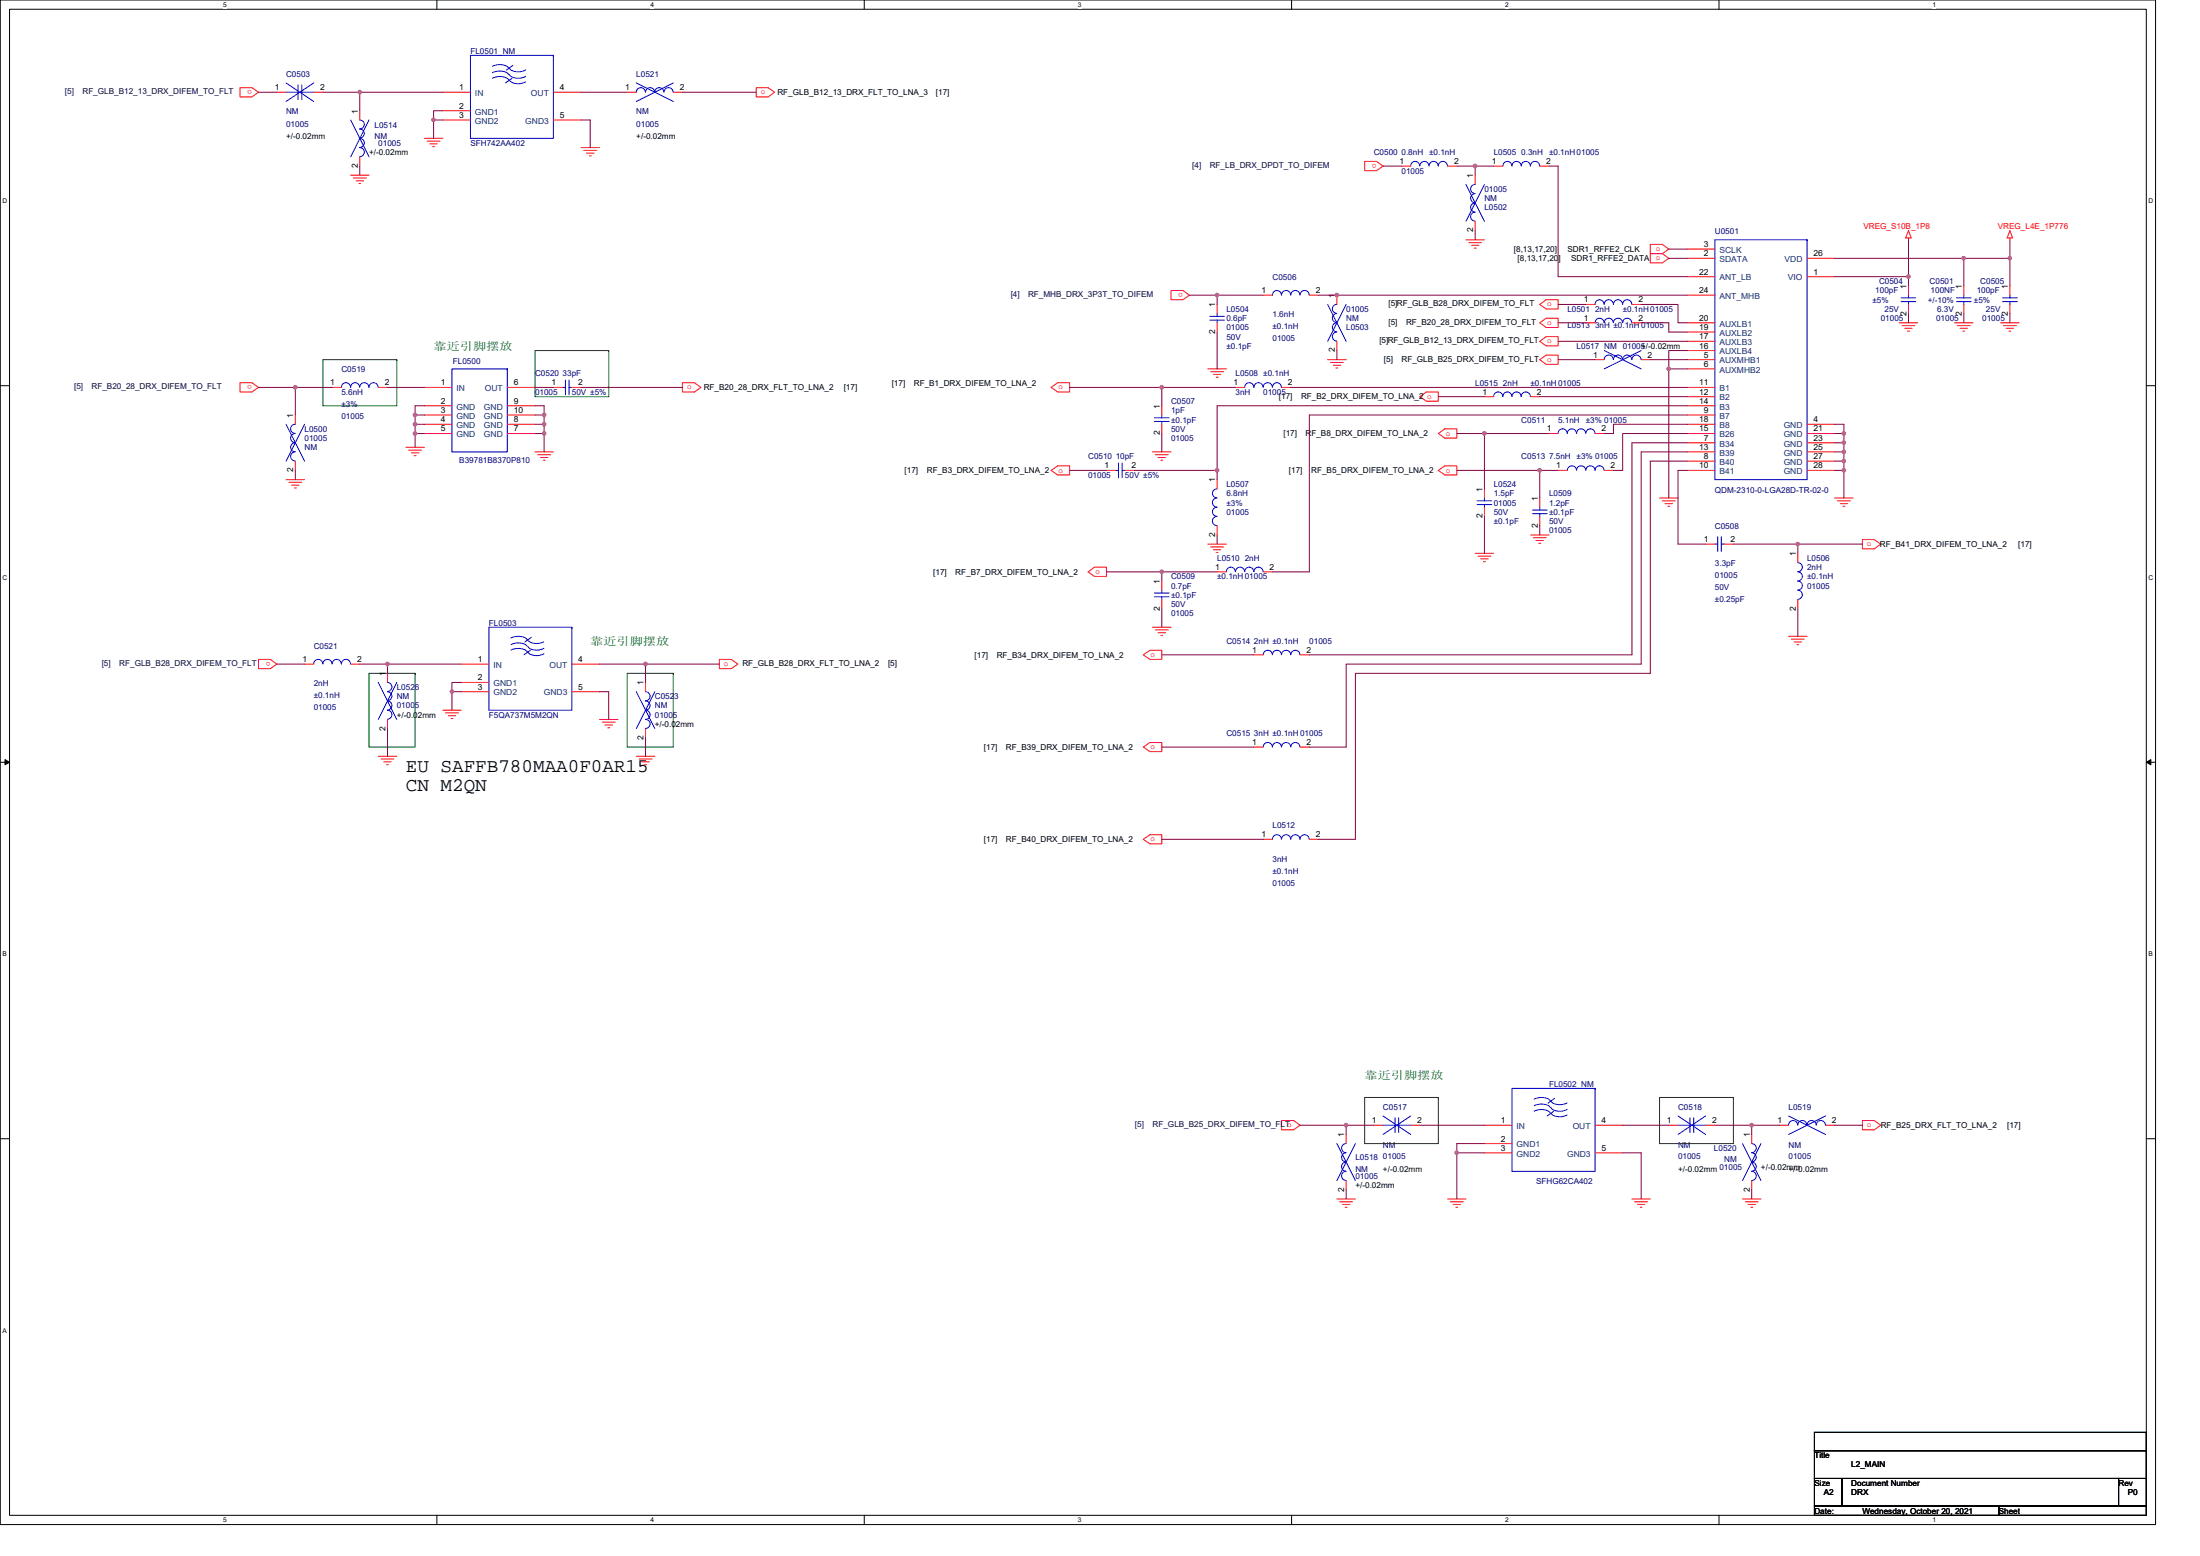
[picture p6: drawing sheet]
<svg xmlns="http://www.w3.org/2000/svg" width="297mm" height="210mm" viewBox="0 0 297 210" stroke-linecap="round" stroke-linejoin="round" font-family="sans-serif">
<path d="M0 0h291v205.7h-291zM1.3 1.2h288.5v203.3h-288.5z" fill="none" stroke="#000" stroke-width=".14"/>
<g fill="#fff">
<path d="M30.1 .1h.5v1h-.5z"/>
<path d="M30.1 204.6h.5v1h-.5z"/>
</g>
<path d="M59 0v1.2M59 204.5v1.2" fill="none" stroke="#000" stroke-width=".14"/>
<g fill="#fff">
<path d="M87.8 .1h.5v1h-.5z"/>
<path d="M87.8 204.6h.5v1h-.5z"/>
</g>
<path d="M116.7 0v1.2M116.7 204.5v1.2" fill="none" stroke="#000" stroke-width=".14"/>
<g fill="#fff">
<path d="M145.5 .1h.5v1h-.5z"/>
<path d="M145.5 204.6h.5v1h-.5z"/>
</g>
<path d="M174.4 0v1.2M174.4 204.5v1.2" fill="none" stroke="#000" stroke-width=".14"/>
<g fill="#fff">
<path d="M203.2 .1h.5v1h-.5z"/>
<path d="M203.2 204.6h.5v1h-.5z"/>
</g>
<path d="M232.1 0v1.2M232.1 204.5v1.2" fill="none" stroke="#000" stroke-width=".14"/>
<g fill="#fff">
<path d="M260.9 .1h.5v1h-.5z"/>
<path d="M260.9 204.6h.5v1h-.5z"/>
<path d="M.4 26.6h.6v1h-.6z"/>
<path d="M290.1 26.6h.6v1h-.6z"/>
<path d="M.4 77.4h.6v1h-.6z"/>
<path d="M290.1 77.4h.6v1h-.6z"/>
</g>
<path d="M0 52h1.3M289.8 52h1.2" fill="none" stroke="#000" stroke-width=".14"/>
<g fill="#fff">
<path d="M.4 128.3h.5v1h-.5z"/>
<path d="M290.1 128.3h.6v1h-.6z"/>
</g>
<path d="M0 102.9h1.3M289.8 102.9h1.2" fill="none" stroke="#000" stroke-width=".14"/>
<path d="M.7 102.5l.6 .4-.6 .3zM289.8 102.9l.6-.4v.7z" fill="#000" stroke="#000" stroke-width=".14"/>
<path d="M.4 179.1h.5v1h-.5z" fill="#fff"/>
<g fill="none" stroke="#000" stroke-width=".14">
<path d="M0 153.7h1.3M289.8 153.7h1.2M245 199.5h3.7v3.7h-3.7zM245 193.3h44.8v2.5h-44.8zM245 195.8h44.8v3.7h-44.8zM248.7 199.5h.1M248.7 199.5h37.3v3.7h-37.3zM286 199.5h.1M286 199.5h3.8v3.7h-3.8zM289.8 193.3h.1M289.8 195.8h.1M289.8 199.5h.1"/>
<path d="M245 203.2h24.9v1.3h-24.9zM269.9 203.2h.1M269.9 203.2h19.9v1.3h-19.9zM289.8 203.2h.1"/>
</g>
<path d="M43.6 48.5h10v6.3h-10zM53.6 48.5h.1M72.2 47.3h10v6.2h-10zM82.2 47.3h.1M49.8 90.9h6.2v9.9h-6.2zM56 90.9h.1M84.7 90.9h6.2v9.9h-6.2zM90.9 90.9h.1M184.3 148.1h9.9v6.2h-9.9zM194.2 148.1h.1M224.1 148.1h9.9v6.2h-9.9zM234 148.1h.1" fill="none" stroke="#008000" stroke-width=".14"/>
<g fill="none" stroke="#f00" stroke-width=".14">
<path d="M32.4 11.8h1.6l.9 .6-.9 .7h-1.6zM37.4 12.4h1.2M42.4 12.4h1.2M48.6 14.9v1.3M57.3 18.7h2.5M57.7 19h1.7M58 19.4h1M58.4 19.8h.3M59.8 12.4h3.7M59.8 16.2h3.7M59.8 14.9h3.7M74.7 12.4h3.8"/>
<path d="M74.7 16.2h3.8M78.5 19.9h2.4M84.7 12.4h1.2M90.9 12.4h1.2M102.1 11.8h1.6l.9 .6-.9 .7h-1.6zM47.3 23.6h2.5M47.7 24h1.8M48.1 24.4h1M48.5 24.8h.2M48.6 21.2v1.2M78.8 20.3h1.8M79.2 20.7h1"/>
<path d="M79.6 21h.2M158.1 39.2h1.6l.9 .6-.9 .6h-1.6zM170.6 39.8h1.2M176.8 39.8h1.2M180.5 39.8v1.3M184.3 21.8h1.6l.8 .6-.8 .6h-1.6zM189.2 22.4h1.3M195.4 22.4h1.3M197.9 32.4h2.5M198.3 32.7h1.7M198.7 33.1h1M199 33.5h.3"/>
<path d="M199.2 23.6v1.3M199.2 29.9v1.2M201.7 22.4h1.2M207.9 22.4h1.2M222.8 34.2h1.6l.9 .7-.9 .6h-1.6zM222.8 33h1.6l.9 .6-.9 .6h-1.6zM227.8 34.9h3.7M227.8 33.6h3.7M227.8 37.3h3.7M227.8 39.8h3.7M244 37.3h3.7M244 34.9h3.7"/>
<path d="M257.7 31.1l.3 1h-.7zM257.7 32.1v.3M257.7 38.6v1.2M265.2 38.6v1.2M271.4 38.6v1.2M271.4 32.1v.3M271.4 31.1l.3 1h-.7zM32.4 51.6h1.6l.9 .7-.9 .6h-1.6zM39.9 56v1.3M44.8 52.3h1.3M51.1 52.3h1.2M57.3 52.3h3.7"/>
<path d="M57.3 54.8h3.7M57.3 56h3.7M57.3 57.3h3.7M57.3 58.5h3.7M68.5 54.8h3.7M68.5 58.5h3.7M68.5 57.3h3.7M68.5 52.3h3.7M68.5 56h3.7M74.7 52.3h1.3M77.2 52.3h1.3M92.1 51.6h1.7l.8 .7-.8 .6h-1.7z"/>
<path d="M141.9 52.3l.9-.7h1.6v1.3h-1.6zM156.9 54.8v1.2M156.9 57.3v1.2M163.1 49.8h2.5M163.5 50.2h1.7M163.8 50.5h1M164.2 50.9h.3M164.3 41.1v1.2M164.3 43.6v1.2M166.8 52.3h1.3M173 52.3h1.3M179.3 48.5h2.5"/>
<path d="M179.6 48.9h1.8M180 49.3h1M180.4 49.7h.2M180.5 46.1v1.2M191.7 53.5l.9-.6h1.6v1.2h-1.6zM194.2 58.5l.9-.6h1.6v1.2h-1.6zM200.4 53.5h1.3M206.6 53.5h1.3M207.9 46.1l.9-.7h1.6v1.3h-1.6zM207.9 43.6l.9-.7h1.6v1.3h-1.6zM207.9 48.5l.9-.6h1.6v1.3h-1.6zM207.9 41.1l.9-.7h1.6v1.3h-1.6z"/>
<path d="M209.1 58.5h1.3M214.1 41.1h1.3M214.1 43.6h1.3M215.4 58.5h1.2M215.4 48.5h1.2M220.3 41.1h1.3M220.3 43.6h1.3M221.6 48.5h1.2M227.8 48.5h3.7M227.8 56h3.7M227.8 59.8h3.7M227.8 54.8h3.7"/>
<path d="M227.8 49.8h3.7M227.8 52.3h3.7M227.8 53.5h3.7M227.8 43.6h3.7M227.8 47.3h3.7M227.8 46.1h3.7M227.8 57.3h3.7M227.8 58.5h3.7M227.8 44.8h3.7M244 57.3h3.7M244 58.5h3.7M244 59.8h3.7"/>
<path d="M256.4 43.6h2.5M256.8 43.9h1.7M257.2 44.3h1M257.6 44.7h.2M257.7 41.1v1.2M263.9 43.6h2.5M264.3 43.9h1.7M264.6 44.3h1M265 44.7h.3M265.2 41.1v1.2M270.1 43.6h2.5M270.5 43.9h1.7"/>
<path d="M270.9 44.3h1M271.2 44.7h.3M271.4 41.1v1.2M38.6 64.7h2.5M39 65.1h1.7M39.4 65.5h1M39.7 65.8h.3M39.9 62.2v1.3M54.8 60.4h2.5M55.2 60.7h1.7M55.6 61.1h1M55.9 61.5h.3"/>
<path d="M72.2 61h2.5M72.6 61.4h1.8M73 61.7h1M73.4 62.1h.2M141.9 63.5l.9-.6h1.6v1.2h-1.6zM146.9 77.2l.9-.7h1.6v1.3h-1.6zM149.4 63.5h1.2M151.9 63.5h1.2M155.6 61h2.5M156 61.4h1.7M156.4 61.7h1M156.7 62.1h.3"/>
<path d="M156.9 78.4v1.3M163.1 73.4h2.5M163.5 73.8h1.7M163.8 74.2h1M164.2 74.5h.3M164.3 64.7v1.3M164.3 71v1.2M164.3 77.2h1.3M170.6 77.2h1.2M194.2 63.5l.9-.6h1.6v1.2h-1.6zM199.2 74.7h2.5M199.6 75.1h1.7"/>
<path d="M199.9 75.4h1M200.3 75.8h.3M200.4 66v1.2M200.4 68.5v1.2M206.6 72.2h2.5M207 72.6h1.8M207.4 72.9h1M207.8 73.3h.2M207.9 67.2v1.3M207.9 69.7v1.3M210.4 63.5h1.2M216.6 63.5h1.2"/>
<path d="M224.1 67.2h2.5M224.4 67.6h1.8M224.8 68h1M225.2 68.3h.2M227.8 62.2h3.7M227.8 63.5h3.7M227.8 61h3.7M230.3 73.4h1.2M232.8 73.4h1.2M242.7 74.7v1.2M244 61h3.7M244 62.2h3.7"/>
<path d="M244 63.5h3.7M247.7 67.2h2.5M248.1 67.6h1.7M248.5 68h1M248.8 68.3h.3M251.5 72.8h1.6l.8 .6-.8 .7h-1.6zM34.9 89h1.6l.9 .6-.9 .6h-1.6zM41.1 89.6h1.3M47.3 89.6h1.3M52.3 90.9v1.2M52.3 97.1v1.2M59.8 95.8h2.5"/>
<path d="M60.2 96.2h1.7M60.5 96.6h1M60.9 97h.2M62.3 89.6h3.7M62.3 93.3h3.7M62.3 92.1h3.7M77.2 89.6h3.7M77.2 93.3h3.7M80.9 97.1h2.5M81.3 97.5h1.8M81.7 97.8h1M82.1 98.2h.2"/>
<path d="M87.2 92.1v1.2M87.2 98.3v1.3M97.1 89h1.6l.9 .6-.9 .6h-1.6zM154.4 88.4l.9-.6h1.6v1.2h-1.6zM155.6 84.6h2.5M156 85h1.7M156.4 85.4h1M156.7 85.8h.3M156.9 80.9v1.2M169.3 88.4h1.3M175.5 88.4h1.3M241.5 85.9h2.5"/>
<path d="M241.9 86.3h1.7M242.2 86.6h1M242.6 87h.3M242.7 80.9v1.2M51.1 102.1h2.5M51.5 102.4h1.7M51.8 102.8h1M52.2 103.2h.2M85.9 102.1h2.5M86.3 102.4h1.7M86.7 102.8h1M87 103.2h.3"/>
<path d="M154.4 100.8l.9-.6h1.6v1.2h-1.6zM154.4 113.3l.9-.7h1.6v1.3h-1.6zM169.3 100.8h1.3M170.6 113.3h1.2M175.5 100.8h1.3M176.8 113.3h1.2M173 151.2h1.7l.8 .6-.8 .7h-1.7zM181.8 153.1v1.2M181.8 159.3v1.2M185.5 151.8h1.2M190.5 151.8h1.2M200.4 151.8h3.7"/>
<path d="M200.4 155.6h3.7M200.4 154.3h3.7M215.4 151.8h3.7M215.4 155.6h3.7M225.3 151.8h1.3M230.3 151.8h1.2M236.5 153.1v1.2M236.5 159.3v1.2M240.3 151.8h1.2M246.5 151.8h1.2M251.5 151.2h1.6l.8 .6-.8 .7h-1.6zM180.5 161.8h2.5"/>
<path d="M180.9 162.2h1.7M181.2 162.5h1.1M181.6 162.9h.3M195.4 161.8h2.5M195.8 162.2h1.8M196.2 162.5h1M196.6 162.9h.2M220.3 161.8h2.5M220.7 162.2h1.8M221.1 162.5h1M221.5 162.9h.2M235.3 161.8h2.5"/>
<path d="M235.6 162.2h1.8M236 162.5h1M236.4 162.9h.2"/>
</g>
<g fill="none" stroke="#00f" stroke-width=".14">
<path d="M38.6 11.2l3.8 2.5M38.6 12.4h1.6M40.2 11.5v1.9M40.7 11.5v1.9M40.7 12.4h1.7M42.4 11.2l-3.8 2.5M47.3 16.2l2.5 5M48.6 16.2a.6 .6 0 0 1 .6 .6 .6 .6 0 0 1-.6 .6M48.6 17.4a.61 .61 0 0 1 .6 .6 .61 .61 0 0 1-.6 .6M48.6 18.7a.61 .61 0 0 1 .6 .6 .61 .61 0 0 1-.6 .6M48.6 19.9a.61 .61 0 0 1 .6 .6 .61 .61 0 0 1-.6 .6M49.8 16.2l-2.5 5"/>
<path d="M63.5 7.5h11.2v11.2h-11.2zM66.5 9a1.97 1.97 0 0 1 2.2 .2M66.5 9.8a1.97 1.97 0 0 1 2.2 .3M66.5 10.6a1.96 1.96 0 0 1 2.2 .2M68.8 10.1a1.83 1.83 0 0 0 2.2 .2M68.8 10.8a1.84 1.84 0 0 0 2.1 .2M68.8 9.2a1.83 1.83 0 0 0 2.2 .2M69.1 10.6l-.9 .6M69.2 8.8l-.8 .7M74.7 7.5h.1M85.9 12.4a.61 .61 0 0 1 .6-.6 .61 .61 0 0 1 .6 .6 .63 .63 0 0 1 .7-.6 .63 .63 0 0 1 .6 .6 .63 .63 0 0 1 .6-.6 .63 .63 0 0 1 .6 .6 .63 .63 0 0 1 .7-.6 .63 .63 0 0 1 .6 .6M85.9 11.2l5 2.5"/>
<path d="M90.9 11.2l-5 2.5M176.8 39.8a.62 .62 0 0 0-.7-.6 .62 .62 0 0 0-.6 .6 .62 .62 0 0 0-.6-.6 .62 .62 0 0 0-.6 .6 .62 .62 0 0 0-.7-.6 .62 .62 0 0 0-.6 .6 .6 .6 0 0 0-.6-.6 .6 .6 0 0 0-.6 .6M195.4 22.4a.62 .62 0 0 0-.6-.6 .62 .62 0 0 0-.6 .6 .62 .62 0 0 0-.6-.6 .62 .62 0 0 0-.7 .6 .62 .62 0 0 0-.6-.6 .62 .62 0 0 0-.6 .6 .6 .6 0 0 0-.6-.6 .6 .6 0 0 0-.6 .6M197.9 24.9l2.5 5M199.2 24.9a.61 .61 0 0 0-.6 .6 .61 .61 0 0 0 .6 .6 .63 .63 0 0 0-.6 .6 .63 .63 0 0 0 .6 .7 .63 .63 0 0 0-.6 .6 .63 .63 0 0 0 .6 .6 .61 .61 0 0 0-.6 .6 .61 .61 0 0 0 .6 .6M200.4 24.9l-2.5 5M204.1 22.4a.6 .6 0 0 0-.6-.6 .6 .6 0 0 0-.6 .6M205.4 22.4a.61 .61 0 0 0-.6-.6 .61 .61 0 0 0-.7 .6M206.6 22.4a.61 .61 0 0 0-.6-.6 .61 .61 0 0 0-.6 .6M207.9 22.4a.61 .61 0 0 0-.6-.6 .61 .61 0 0 0-.7 .6M231.5 32.4h12.5v32.3h-12.5zM244 32.4h.1"/>
<path d="M257.7 39.8v.4M265.2 39.8v.4M271.4 39.8v.4M38.6 57.3l2.5 4.9M39.9 57.3a.61 .61 0 0 0-.7 .6 .61 .61 0 0 0 .7 .6 .62 .62 0 0 0-.7 .6 .62 .62 0 0 0 .7 .6 .61 .61 0 0 0-.7 .6 .61 .61 0 0 0 .7 .7M41.1 57.3l-2.5 4.9M46.1 52.3a.61 .61 0 0 1 .6-.7 .61 .61 0 0 1 .6 .7M47.3 52.3a.6 .6 0 0 1 .6-.7 .6 .6 0 0 1 .7 .7M48.6 52.3a.61 .61 0 0 1 .6-.7 .61 .61 0 0 1 .6 .7M49.8 52.3a.61 .61 0 0 1 .6-.7 .61 .61 0 0 1 .7 .7M61 49.8h7.5v11.2h-7.5zM68.5 49.8h.1"/>
<path d="M76 52.3h.3M76.3 51.3v2M76.8 51.3v2M76.8 52.3h.4M155.9 56.4h2M155.9 56.9h2M156.9 56v.4M156.9 56.9v.4M163.3 42.7h2M163.3 43.2h2M164.3 42.3v.4M164.3 43.2v.4"/>
<path d="M168.1 52.3a.61 .61 0 0 1 .6-.7 .61 .61 0 0 1 .6 .7M169.3 52.3a.61 .61 0 0 1 .6-.7 .61 .61 0 0 1 .6 .7M170.6 52.3a.61 .61 0 0 1 .6-.7 .61 .61 0 0 1 .6 .7M171.8 52.3a.6 .6 0 0 1 .6-.7 .6 .6 0 0 1 .6 .7M179.3 41.1l2.5 5M180.5 41.1a.6 .6 0 0 0-.6 .6 .6 .6 0 0 0 .6 .6M180.5 42.3a.61 .61 0 0 0-.6 .6 .61 .61 0 0 0 .6 .6M180.5 43.6a.61 .61 0 0 0-.6 .6 .61 .61 0 0 0 .6 .6M180.5 44.8a.61 .61 0 0 0-.6 .6 .61 .61 0 0 0 .6 .6M181.8 41.1l-2.5 5M202.9 53.5a.61 .61 0 0 0-.6-.6 .61 .61 0 0 0-.6 .6M204.1 53.5a.6 .6 0 0 0-.6-.6 .6 .6 0 0 0-.6 .6"/>
<path d="M205.4 53.5a.61 .61 0 0 0-.6-.6 .61 .61 0 0 0-.7 .6M206.6 53.5a.61 .61 0 0 0-.6-.6 .61 .61 0 0 0-.6 .6M210.4 58.5a.61 .61 0 0 1 .6-.6 .61 .61 0 0 1 .6 .6 .62 .62 0 0 1 .6-.6 .62 .62 0 0 1 .6 .6 .62 .62 0 0 1 .7-.6 .62 .62 0 0 1 .6 .6 .62 .62 0 0 1 .6-.6 .62 .62 0 0 1 .6 .6M215.4 43.5a.6 .6 0 0 1 .6-.6 .6 .6 0 0 1 .6 .6M216.6 41.1a.6 .6 0 0 0-.6-.7 .6 .6 0 0 0-.6 .7M216.6 47.3l5 2.5M216.6 48.5a.61 .61 0 0 1 .6-.6 .61 .61 0 0 1 .6 .6M216.6 43.5a.61 .61 0 0 1 .6-.6 .61 .61 0 0 1 .6 .6M217.8 41.1a.61 .61 0 0 0-.6-.7 .61 .61 0 0 0-.6 .7M217.8 48.5a.61 .61 0 0 1 .7-.6 .61 .61 0 0 1 .6 .6M217.8 43.5a.61 .61 0 0 1 .7-.6 .61 .61 0 0 1 .6 .6M219.1 41.1a.61 .61 0 0 0-.6-.7 .61 .61 0 0 0-.7 .7"/>
<path d="M219.1 48.5a.61 .61 0 0 1 .6-.6 .61 .61 0 0 1 .6 .6M219.1 43.5a.61 .61 0 0 1 .6-.6 .61 .61 0 0 1 .6 .6M220.3 41.1a.61 .61 0 0 0-.6-.7 .61 .61 0 0 0-.6 .7M220.3 48.5a.61 .61 0 0 1 .7-.6 .61 .61 0 0 1 .6 .6M221.6 47.3l-5 2.5M256.7 40.2h2M256.7 40.7h2M257.7 40.7v.4M264.2 40.2h1.9M264.2 40.7h1.9M265.2 40.7v.4M270.4 40.2h2"/>
<path d="M270.4 40.7h2M271.4 40.7v.4M39.9 61a.61 .61 0 0 0-.7 .6 .61 .61 0 0 0 .7 .6M150.6 63.5h.4M151 62.5v2M151.5 62.5v2M151.5 63.5h.4M156.9 79.7v.3M164.3 66a.6 .6 0 0 0-.6 .6 .6 .6 0 0 0 .6 .6M164.3 67.2a.61 .61 0 0 0-.6 .6 .61 .61 0 0 0 .6 .6M164.3 68.5a.61 .61 0 0 0-.6 .6 .61 .61 0 0 0 .6 .6M164.3 69.7a.61 .61 0 0 0-.6 .6 .61 .61 0 0 0 .6 .6"/>
<path d="M166.8 77.2a.6 .6 0 0 0-.6-.7 .6 .6 0 0 0-.6 .7M168 77.2a.61 .61 0 0 0-.6-.7 .61 .61 0 0 0-.6 .7M169.3 77.2a.61 .61 0 0 0-.6-.7 .61 .61 0 0 0-.6 .7M170.5 77.2a.61 .61 0 0 0-.6-.7 .61 .61 0 0 0-.6 .7M199.4 67.6h2M199.4 68.1h2M200.4 67.2v.4M200.4 68.1v.4M206.9 68.8h2M206.9 69.3h2M207.9 68.5v.3M207.9 69.3v.4"/>
<path d="M211.6 63.5a.61 .61 0 0 1 .6-.6 .61 .61 0 0 1 .6 .6 .63 .63 0 0 1 .7-.6 .63 .63 0 0 1 .6 .6 .63 .63 0 0 1 .6-.6 .63 .63 0 0 1 .6 .6 .61 .61 0 0 1 .7-.6 .61 .61 0 0 1 .6 .6M231.5 73.4h.4M231.9 72.4v2M232.4 72.4v2M232.4 73.4h.4M242.7 75.9a.61 .61 0 0 1 .7 .6 .61 .61 0 0 1-.7 .7 .62 .62 0 0 1 .7 .6 .62 .62 0 0 1-.7 .6 .61 .61 0 0 1 .6 .6 .61 .61 0 0 1-.6 .6M242.7 79.7a.61 .61 0 0 1 .6 .6 .61 .61 0 0 1-.6 .6M43.6 89.6a.61 .61 0 0 0-.6-.6 .61 .61 0 0 0-.6 .6M44.8 89.6a.61 .61 0 0 0-.6-.6 .61 .61 0 0 0-.6 .6M46.1 89.6a.61 .61 0 0 0-.6-.6 .61 .61 0 0 0-.7 .6M47.3 89.6a.61 .61 0 0 0-.6-.6 .61 .61 0 0 0-.6 .6M51.1 92.1l2.5 5"/>
<path d="M52.3 92.1a.61 .61 0 0 1 .6 .6 .61 .61 0 0 1-.6 .6 .62 .62 0 0 1 .6 .6 .62 .62 0 0 1-.6 .7 .62 .62 0 0 1 .6 .6 .62 .62 0 0 1-.6 .6 .62 .62 0 0 1 .6 .6 .62 .62 0 0 1-.6 .7M53.6 92.1l-2.5 5M66 84.6h11.2v11.2h-11.2zM69 86.1a1.96 1.96 0 0 1 2.2 .3M69 87.7a1.97 1.97 0 0 1 2.2 .3M69 87a1.93 1.93 0 0 1 2.2 .2M71.3 87.2a1.8 1.8 0 0 0 2.1 .3M71.3 88a1.8 1.8 0 0 0 2.1 .2M71.3 86.4a1.86 1.86 0 0 0 2.1 .2M71.6 87.8l-.9 .6M71.7 86l-.8 .6M77.2 84.6h.1"/>
<path d="M85.9 93.3l2.5 5M87.1 93.3a.61 .61 0 0 1 .7 .7 .61 .61 0 0 1-.7 .6 .62 .62 0 0 1 .7 .6 .62 .62 0 0 1-.7 .6 .62 .62 0 0 1 .7 .6 .62 .62 0 0 1-.7 .7 .61 .61 0 0 1 .7 .6 .61 .61 0 0 1-.7 .6M88.4 93.3l-2.5 5M155.9 80h2M155.9 80.5h2M156.9 80.5v.4M170.6 88.3a.61 .61 0 0 1 .6-.5 .61 .61 0 0 1 .6 .5M171.8 88.3a.6 .6 0 0 1 .6-.5 .6 .6 0 0 1 .6 .5 .63 .63 0 0 1 .6-.5 .63 .63 0 0 1 .7 .5 .63 .63 0 0 1 .6-.5 .63 .63 0 0 1 .6 .5M171.8 100.8a.61 .61 0 0 0-.6-.6 .61 .61 0 0 0-.6 .6M175.5 100.8a.63 .63 0 0 0-.6-.6 .63 .63 0 0 0-.6 .6 .63 .63 0 0 0-.7-.6 .63 .63 0 0 0-.6 .6 .6 .6 0 0 0-.6-.6 .6 .6 0 0 0-.6 .6M176.8 113.2a.63 .63 0 0 0-.7-.6 .63 .63 0 0 0-.6 .6 .63 .63 0 0 0-.6-.6 .63 .63 0 0 0-.6 .6 .63 .63 0 0 0-.7-.6 .63 .63 0 0 0-.6 .6 .6 .6 0 0 0-.6-.6 .6 .6 0 0 0-.6 .6M180.5 154.3l2.5 5"/>
<path d="M181.7 154.3a.61 .61 0 0 0-.6 .6 .61 .61 0 0 0 .6 .7M181.7 155.6a.61 .61 0 0 0-.6 .6 .61 .61 0 0 0 .6 .6M181.7 156.8a.61 .61 0 0 0-.6 .6 .61 .61 0 0 0 .6 .7M181.7 158.1a.61 .61 0 0 0-.6 .6 .61 .61 0 0 0 .6 .6M183 154.3l-2.5 5M186.7 151.8h1.7M186.7 150.6l3.8 2.5M188.4 150.9v1.9M188.8 150.9v1.9M188.8 151.8h1.7M190.5 150.6l-3.8 2.5M204.1 146.9h11.3v11.2h-11.3z"/>
<path d="M207.1 148.3a1.92 1.92 0 0 1 2.2 .3M207.1 150a1.93 1.93 0 0 1 2.2 .2M207.2 149.2a1.96 1.96 0 0 1 2.1 .3M209.4 149.5a1.83 1.83 0 0 0 2.2 .2M209.4 150.2a1.83 1.83 0 0 0 2.2 .3M209.4 148.6a1.89 1.89 0 0 0 2.2 .2M209.8 150l-.9 .6M209.9 148.2l-.9 .7M215.4 146.9h.1M226.6 151.8h1.6M226.6 150.6l3.7 2.5M228.2 150.9v1.9"/>
<path d="M228.7 150.9v1.9M228.7 151.8h1.6M230.3 150.6l-3.7 2.5M235.3 154.3l2.5 5M236.5 154.3a.61 .61 0 0 1 .6 .6 .61 .61 0 0 1-.6 .7M236.5 155.6a.61 .61 0 0 1 .6 .6 .61 .61 0 0 1-.6 .6M236.5 156.8a.61 .61 0 0 1 .6 .6 .61 .61 0 0 1-.6 .7M236.5 158.1a.61 .61 0 0 1 .6 .6 .61 .61 0 0 1-.6 .6M237.8 154.3l-2.5 5M241.5 150.6l5 2.5M246.5 151.8a.62 .62 0 0 0-.7-.6 .62 .62 0 0 0-.6 .6 .62 .62 0 0 0-.6-.6 .62 .62 0 0 0-.6 .6 .62 .62 0 0 0-.7-.6 .62 .62 0 0 0-.6 .6 .61 .61 0 0 0-.6-.6 .61 .61 0 0 0-.6 .6M246.5 150.6l-5 2.5"/>
</g>
<g fill="none" stroke="#800040" stroke-width=".14">
<path d="M34.9 12.4h2.5M43.6 12.4h5M48.6 12.4v2.5M48.6 12.4h11.2M58.5 16.2h1.3M58.5 16.2v2.5M59.8 14.9h-1.3v1.3M78.5 12.4h6.2M78.5 16.2h1.2v3.7M92.1 12.4h10M48.6 22.4v1.2M160.6 39.8h3.7"/>
<path d="M164.3 39.8v1.3M164.3 39.8h6.3M178 39.8h49.8M186.7 22.4h2.5M196.7 22.4h2.5M199.2 31.1v1.3M199.2 22.4v1.2M199.2 22.4h2.5M209.1 22.4h1.3v14.9h17.4M225.3 33.6h2.5M225.3 34.9h2.5M247.7 37.3h10"/>
<path d="M247.7 34.9h17.5M257.7 37.3v1.3M257.7 32.4v4.9M265.2 34.9v3.7M265.2 34.9h6.2v3.7M271.4 32.4v2.5M34.9 52.3h5M39.9 52.3h4.9M39.9 52.3v3.7M52.3 52.3h5M56 56h1.3M56 57.3h1.3"/>
<path d="M56 58.5h1.3M56 56v1.3M56 57.3v1.2M56 58.5v1.9M57.3 54.8h-1.3v1.2M72.2 52.3h2.5M72.2 54.8h1.3v1.2M72.2 56h1.3M72.2 57.3h1.3M72.2 58.5h1.3M73.5 56v1.3M73.5 57.3v1.2"/>
<path d="M73.5 58.5v2.5M78.5 52.3h13.6M144.4 52.3h12.5M156.9 52.3v2.5M156.9 58.5v2.5M156.9 52.3h9.9M164.3 44.8v5M174.3 52.3h53.5M180.5 47.3v1.2M194.2 53.5h6.2M196.7 58.5h3.7M200.4 58.5v7.5"/>
<path d="M200.4 58.5h8.7M207.9 53.5h19.9M210.4 43.6h3.7M210.4 48.5h5M210.4 41.1h3.7M210.4 46.1h17.4M221.6 43.6h3.7v1.2h2.5M221.6 41.1h5v2.5h1.2M222.8 48.5h5M227.8 56h-51v21.2h-5M227.8 58.5h-8.7v5h-1.3M227.8 59.8h-7.5v28.6h-43.5"/>
<path d="M227.8 57.3h-10v1.2h-1.2M227.8 54.8h-63.5v8.7M227.8 49.8h-2.5v17.4M227.8 47.3h-2.5v2.5M247.7 59.8h1.3M247.7 57.3h1.3v1.2M247.7 58.5h1.3v1.3M249 59.8v1.2M257.7 42.3v1.3M265.2 42.3v1.3M271.4 42.3v1.3M39.9 63.5v1.2"/>
<path d="M144.4 63.5h5M149.4 77.2h7.5M153.1 63.5h11.2M156.9 77.2h7.4M156.9 77.2v1.2M164.3 63.5v1.2M164.3 72.2v1.2M196.7 63.5h11.2M200.4 69.7v5M207.9 71v1.2M207.9 63.5v3.7M207.9 63.5h2.5"/>
<path d="M227.8 63.5h-1.2v9.9h3.7M227.8 61h-6.2v28.6h-39.8v11.2h-5M227.8 62.2h-5v28.7h-39.8v22.4h-5M234 73.4h8.7v1.3M242.7 73.4h8.8M247.7 61h1.3M247.7 62.2h1.3M247.7 63.5h1.3M249 62.2v1.3M249 61v1.2M249 63.5v3.7M37.4 89.6h3.7"/>
<path d="M48.6 89.6h3.7M52.3 98.3v3.8M52.3 89.6v1.3M52.3 89.6h10M61 93.3v2.5M61 93.3h1.3M62.3 92.1h-1.3v1.2M80.9 89.6h6.3M80.9 93.3h1.3v3.8M87.2 89.6h9.9M87.2 99.6v2.5M87.2 89.6v2.5"/>
<path d="M156.9 88.4h12.4M156.9 82.1v2.5M242.7 82.1v3.8M156.9 113.3h13.7M156.9 100.8h12.4M175.5 151.8h6.3M181.8 151.8h3.7M181.8 151.8v1.3M191.7 151.8h8.7M196.7 155.6h3.7M196.7 155.6v6.2M200.4 154.3h-3.7v1.3"/>
<path d="M219.1 155.6h2.5v6.2M219.1 151.8h6.2M231.5 151.8h5M236.5 151.8v1.3M236.5 151.8h3.8M247.7 151.8h3.8M181.8 160.5v1.3M236.5 160.5v1.3"/>
</g>
<g fill="#f0f" stroke="#f0f" stroke-width=".14">
<circle cx="257.7" cy="37.3" r=".24"/>
<circle cx="249" cy="61" r=".24"/>
<circle cx="248.9" cy="63.5" r=".24"/>
<circle cx="56" cy="56" r=".24"/>
<circle cx="73.5" cy="56" r=".24"/>
<circle cx="56" cy="57.2" r=".24"/>
<circle cx="56" cy="58.5" r=".24"/>
<circle cx="73.5" cy="57.2" r=".24"/>
<circle cx="73.5" cy="58.5" r=".24"/>
<circle cx="164.3" cy="39.8" r=".24"/>
<circle cx="265.1" cy="34.8" r=".23"/>
<circle cx="271.4" cy="34.8" r=".23"/>
<circle cx="242.7" cy="73.4" r=".24"/>
<circle cx="156.9" cy="52.3" r=".24"/>
<circle cx="156.9" cy="77.2" r=".24"/>
<circle cx="207.9" cy="63.5" r=".24"/>
<circle cx="181.7" cy="151.8" r=".24"/>
<circle cx="196.7" cy="155.6" r=".24"/>
<circle cx="248.9" cy="62.2" r=".24"/>
<circle cx="248.9" cy="58.5" r=".24"/>
<circle cx="249" cy="59.7" r=".24"/>
<circle cx="39.9" cy="52.3" r=".24"/>
<circle cx="236.5" cy="151.8" r=".24"/>
<circle cx="225.3" cy="49.8" r=".24"/>
<circle cx="164.3" cy="63.5" r=".24"/>
<circle cx="48.6" cy="12.4" r=".24"/>
<circle cx="200.4" cy="58.5" r=".24"/>
<circle cx="58.5" cy="16.2" r=".24"/>
<circle cx="61" cy="93.3" r=".24"/>
<circle cx="52.3" cy="89.6" r=".24"/>
<circle cx="87.2" cy="89.6" r=".24"/>
<circle cx="199.2" cy="22.4" r=".24"/>
<circle cx="180.5" cy="39.8" r=".24"/>
</g>
<g font-size="2.6">
<text x="54.8" y="104.2">EU SAFFB780MAA0F0AR15</text>
<text x="54.8" y="106.8">CN M2QN</text>
</g>
<g font-size="1.5" fill="#008000">
<text x="58.5" y="47.2">靠近引脚摆放</text>
<text x="79.7" y="87.1">靠近引脚摆放</text>
<text x="184.3" y="145.6">靠近引脚摆放</text>
</g>
<g font-size="1.1" fill="#000080">
<text x="38.6" y="10.4">C0503</text>
<text x="63.5" y="7.2">FL0501_NM</text>
<text x="85.9" y="10.4">L0521</text>
<text x="38.6" y="15.5">NM</text>
<text x="38.6" y="17.1">01005</text>
<text x="50.6" y="17.2">L0514</text>
<text x="85.9" y="15.5">NM</text>
<text x="85.9" y="17.1">01005</text>
<text x="50.6" y="18.7">NM</text>
<text x="51.1" y="19.7">01005</text>
<text x="63.5" y="19.7">SFH742AA402</text>
<text x="185.5" y="20.9">C0500 0.8nH</text>
<text x="189.2" y="23.4">01005</text>
<text x="193" y="20.9">±0.1nH</text>
<text x="201.7" y="20.9">L0505 0.3nH</text>
<text x="209.1" y="20.9">±0.1nH01005</text>
<text x="200.4" y="28.4">L0502</text>
<text x="200.4" y="27.2">NM</text>
<text x="200.4" y="25.9">01005</text>
<text x="231.5" y="31.5">U0501</text>
<text x="171.8" y="37.7">C0506</text>
<text x="252.8" y="40.9">±5%</text>
<text x="253.2" y="39.6">100pF</text>
<text x="253.7" y="38.4">C0504</text>
<text x="260.3" y="40.9">+/-10%</text>
<text x="260.5" y="38.4">C0501</text>
<text x="260.7" y="39.6">100NF</text>
<text x="266.5" y="40.9">±5%</text>
<text x="266.9" y="39.6">100pF</text>
<text x="267.4" y="38.4">C0505</text>
<text x="165.6" y="42.1">L0504</text>
<text x="165.6" y="43.3">0.6pF</text>
<text x="165.6" y="44.6">01005</text>
<text x="165.6" y="45.8">50V</text>
<text x="165.6" y="47.1">±0.1pF</text>
<text x="171.8" y="42.8">1.6nH</text>
<text x="171.8" y="44.5">±0.1nH</text>
<text x="171.8" y="46.1">01005</text>
<text x="181.8" y="44.6">L0503</text>
<text x="181.8" y="43.3">NM</text>
<text x="181.8" y="42.1">01005</text>
<text x="211.6" y="42.1">L0501 2nH</text>
<text x="211.6" y="44.3">L0513 3nH ±0.1nH 01005</text>
<text x="212.9" y="47.1">L0517 NM</text>
<text x="219.1" y="42.1">±0.1nH01005</text>
<text x="219.1" y="47.1">01005</text>
<text x="253.9" y="43.3">01005</text>
<text x="254.4" y="42.1">25V</text>
<text x="261.4" y="43.3">01005</text>
<text x="261.5" y="42.1">6.3V</text>
<text x="267.6" y="43.3">01005</text>
<text x="268.1" y="42.1">25V</text>
<text x="46.1" y="50.2">C0519</text>
<text x="46.1" y="53.3">5.6nH</text>
<text x="61.1" y="49.1">FL0500</text>
<text x="72.2" y="50.8">C0520 33pF</text>
<text x="72.2" y="53.3">01005</text>
<text x="77.2" y="53.3">50V ±5%</text>
<text x="166.8" y="50.8">L0508 ±0.1nH</text>
<text x="166.8" y="53.3">3nH</text>
<text x="170.6" y="53.3">01005</text>
<text x="199.2" y="52">L0515 2nH</text>
<text x="206.6" y="52">±0.1nH01005</text>
<text x="41.1" y="58.3">L0500</text>
<text x="41.1" y="59.5">01005</text>
<text x="46.1" y="54.9">±3%</text>
<text x="46.1" y="56.5">01005</text>
<text x="158.1" y="54.5">C0507</text>
<text x="158.1" y="55.8">1pF</text>
<text x="158.1" y="59.5">01005</text>
<text x="158.1" y="58.3">50V</text>
<text x="158.1" y="57">±0.1pF</text>
<text x="205.4" y="57">C0511</text>
<text x="210.4" y="57">5.1nH</text>
<text x="214.1" y="57">±3% 01005</text>
<text x="41.1" y="60.8">NM</text>
<text x="62" y="62.5">B39781B8370P810</text>
<text x="146.9" y="62">C0510 10pF</text>
<text x="146.9" y="64.5">01005</text>
<text x="151.9" y="64.5">50V ±5%</text>
<text x="165.6" y="65.7">L0507</text>
<text x="201.7" y="65.7">L0524</text>
<text x="205.4" y="62">C0513 7.5nH</text>
<text x="212.9" y="62">±3% 01005</text>
<text x="165.6" y="67">6.8nH</text>
<text x="165.6" y="68.2">±3%</text>
<text x="165.6" y="69.5">01005</text>
<text x="201.7" y="67">1.5pF</text>
<text x="201.7" y="68.2">01005</text>
<text x="201.7" y="69.5">50V</text>
<text x="201.7" y="70.7">±0.1pF</text>
<text x="209.1" y="67">L0509</text>
<text x="209.1" y="68.2">1.2pF</text>
<text x="209.1" y="72">01005</text>
<text x="209.1" y="70.7">50V</text>
<text x="209.1" y="69.5">±0.1pF</text>
<text x="231.5" y="71.3">C0508</text>
<text x="231.5" y="66.5">QDM-2310-0-LGA28D-TR-02-0</text>
<text x="164.3" y="75.7">L0510 2nH</text>
<text x="231.5" y="76.4">3.3pF</text>
<text x="244" y="75.7">L0506</text>
<text x="244" y="76.9">2nH</text>
<text x="158.1" y="78.2">C0509</text>
<text x="158.1" y="79.4">0.7pF</text>
<text x="158.1" y="83.2">01005</text>
<text x="158.1" y="81.9">50V</text>
<text x="158.1" y="80.7">±0.1pF</text>
<text x="164.3" y="78.2">±0.1nH01005</text>
<text x="231.5" y="78.1">01005</text>
<text x="231.5" y="79.7">50V</text>
<text x="231.5" y="81.3">±0.25pF</text>
<text x="244" y="78.2">±0.1nH</text>
<text x="244" y="79.4">01005</text>
<text x="42.4" y="87.5">C0521</text>
<text x="66" y="84.4">FL0503</text>
<text x="165.6" y="86.9">C0514 2nH ±0.1nH</text>
<text x="176.8" y="86.9">01005</text>
<text x="42.4" y="92.6">2nH</text>
<text x="42.4" y="94.2">±0.1nH</text>
<text x="42.4" y="95.9">01005</text>
<text x="53.6" y="93.1">L0526</text>
<text x="53.6" y="94.4">NM</text>
<text x="53.6" y="95.6">01005</text>
<text x="88.4" y="94.4">C0523</text>
<text x="88.4" y="95.6">NM</text>
<text x="66" y="96.9">F5QA737M5M2QN</text>
<text x="88.4" y="96.9">01005</text>
<text x="165.6" y="99.3">C0515 3nH ±0.1nH01005</text>
<text x="171.8" y="111.8">L0512</text>
<text x="171.8" y="116.3">3nH</text>
<text x="171.8" y="117.9">±0.1nH</text>
<text x="171.8" y="119.5">01005</text>
<text x="186.7" y="149.8">C0517</text>
<text x="209.1" y="146.6">FL0502_NM</text>
<text x="226.6" y="149.8">C0518</text>
<text x="241.5" y="149.8">L0519</text>
<text x="186.7" y="154.9">NM</text>
<text x="226.6" y="154.9">NM</text>
<text x="231.4" y="155.3">L0520</text>
<text x="241.5" y="154.9">NM</text>
<text x="183" y="156.6">L0518</text>
<text x="183" y="158.1">NM</text>
<text x="183" y="159.1">01005</text>
<text x="186.7" y="156.5">01005</text>
<text x="207.4" y="159.8">SFHG62CA402</text>
<text x="226.6" y="156.5">01005</text>
<text x="232.8" y="156.8">NM</text>
<text x="241.5" y="156.5">01005</text>
</g>
<g font-size="1.1" fill="#000040">
<text x="8.8" y="12.7">[5]</text>
<text x="11.1" y="12.7">RF_GLB_B12_13_DRX_DIFEM_TO_FLT</text>
<text x="161" y="22.7">[4]</text>
<text x="163.3" y="22.7">RF_LB_DRX_DPDT_TO_DIFEM</text>
<text x="136.5" y="40.1">[4]</text>
<text x="138.8" y="40.1">RF_MHB_DRX_3P3T_TO_DIFEM</text>
<text x="10" y="52.6">[5]</text>
<text x="12.4" y="52.6">RF_B20_28_DRX_DIFEM_TO_FLT</text>
<text x="13.7" y="89.9">[5]</text>
<text x="16.1" y="89.9">RF_GLB_B28_DRX_DIFEM_TO_FLT</text>
<text x="153.2" y="152.1">[5]</text>
<text x="155.6" y="152.1">RF_GLB_B25_DRX_DIFEM_TO_FLTo</text>
</g>
<g font-size="1.1" fill="#f00">
<text x="34" y="12.2" transform="rotate(180 34 12.2)">o</text>
<text x="102.7" y="12.7">o</text>
<text x="185.9" y="22.1" transform="rotate(180 185.9 22.1)">o</text>
<text x="223.6" y="33.9">o</text>
<text x="223.6" y="35.1">o</text>
<text x="251.6" y="30.9">VREG_S10B_1P8</text>
<text x="269.7" y="30.9">VREG_L4E_1P776</text>
<text x="159.7" y="39.5" transform="rotate(180 159.7 39.5)">o</text>
<text x="208.9" y="41.4">o</text>
<text x="208.9" y="46.3">o</text>
<text x="208.9" y="43.9">o</text>
<text x="34" y="52" transform="rotate(180 34 52)">o</text>
<text x="92.8" y="52.6">o</text>
<text x="142.9" y="52.6">o</text>
<text x="208.9" y="48.8">o</text>
<text x="195.2" y="58.8">o</text>
<text x="142.9" y="63.8">o</text>
<text x="195.2" y="63.8">o</text>
<text x="147.9" y="77.4">o</text>
<text x="252.1" y="73.7">o</text>
<text x="36.5" y="89.3" transform="rotate(180 36.5 89.3)">o</text>
<text x="97.7" y="89.9">o</text>
<text x="155.4" y="88.7">o</text>
<text x="155.4" y="101.1">o</text>
<text x="155.4" y="113.6">o</text>
<text x="252.1" y="152.1">o</text>
</g>
<g font-size="1.1">
<text x="37.1" y="12.2">1</text>
<text x="43.2" y="12.2">2</text>
<text x="48.3" y="15.3" transform="rotate(-90 48.3 15.3)">1</text>
<text x="62" y="12.2">1</text>
<text x="62" y="15.9">3</text>
<text x="62" y="14.7">2</text>
<text x="75.6" y="12.2">4</text>
<text x="75.6" y="15.9">5</text>
<text x="84.4" y="12.2">1</text>
<text x="91.8" y="12.2">2</text>
<text x="105" y="12.8">RF_GLB_B12_13_DRX_FLT_TO_LNA_3</text>
<text x="126.4" y="12.8">[17]</text>
<text x="38.6" y="18.7">+/-0.02mm</text>
<text x="48.3" y="22.7" transform="rotate(-90 48.3 22.7)">2</text>
<text x="49.8" y="20.9">+/-0.02mm</text>
<text x="85.9" y="18.7">+/-0.02mm</text>
<text x="189" y="22.1">1</text>
<text x="196.3" y="22.1">2</text>
<text x="201.4" y="22.1">1</text>
<text x="208.8" y="22.1">2</text>
<text x="198.9" y="24" transform="rotate(-90 198.9 24)">1</text>
<text x="198.9" y="31.4" transform="rotate(-90 198.9 31.4)">2</text>
<text x="204.4" y="34">[8,13,17,20]</text>
<text x="204.9" y="35.2">[8,13,17,20]</text>
<text x="211.6" y="34">SDR1_RFFE2_CLK</text>
<text x="212.1" y="35.2">SDR1_RFFE2_DATA</text>
<text x="230" y="34.6">2</text>
<text x="230" y="33.3">3</text>
<text x="244.9" y="34.6">26</text>
<text x="164.1" y="41.4" transform="rotate(-90 164.1 41.4)">1</text>
<text x="170.3" y="39.6">1</text>
<text x="177.6" y="39.6">2</text>
<text x="180.2" y="40.2" transform="rotate(-90 180.2 40.2)">1</text>
<text x="187.5" y="41.3">[5]RF_GLB_B28_DRX_DIFEM_TO_FLT</text>
<text x="213.9" y="40.8">1</text>
<text x="221.2" y="40.8">2</text>
<text x="229.4" y="37.1">22</text>
<text x="229.4" y="39.6">24</text>
<text x="244.9" y="37.1">1</text>
<text x="257.4" y="39" transform="rotate(-90 257.4 39)">1</text>
<text x="264.9" y="39" transform="rotate(-90 264.9 39)">1</text>
<text x="271.1" y="39" transform="rotate(-90 271.1 39)">1</text>
<text x="164.1" y="45.1" transform="rotate(-90 164.1 45.1)">2</text>
<text x="180.2" y="47.6" transform="rotate(-90 180.2 47.6)">2</text>
<text x="186.2" y="46.3">[5]RF_GLB_B12_13_DRX_DIFEM_TO_FLT</text>
<text x="187.5" y="43.8">[5]</text>
<text x="189.8" y="43.8">RF_B20_28_DRX_DIFEM_TO_FLT</text>
<text x="213.9" y="43.3">1</text>
<text x="221.2" y="43.3">2</text>
<text x="221.6" y="47.1">+/-0.02mm</text>
<text x="229.4" y="43.3">20</text>
<text x="229.4" y="47">16</text>
<text x="229.4" y="45.8">17</text>
<text x="229.4" y="44.5">19</text>
<text x="257.4" y="42.6" transform="rotate(-90 257.4 42.6)">2</text>
<text x="264.9" y="42.6" transform="rotate(-90 264.9 42.6)">2</text>
<text x="271.1" y="42.6" transform="rotate(-90 271.1 42.6)">2</text>
<text x="44.6" y="52">1</text>
<text x="51.9" y="52">2</text>
<text x="59.5" y="52">1</text>
<text x="69.4" y="52">6</text>
<text x="74.5" y="52">1</text>
<text x="78.1" y="52">2</text>
<text x="95" y="52.7">RF_B20_28_DRX_FLT_TO_LNA_2</text>
<text x="113.9" y="52.7">[17]</text>
<text x="120.4" y="52">[17]</text>
<text x="123.4" y="52">RF_B1_DRX_DIFEM_TO_LNA_2</text>
<text x="166.6" y="52">1</text>
<text x="172.7" y="53.8">[17]</text>
<text x="173.9" y="52">2</text>
<text x="175.7" y="53.8">RF_B2_DRX_DIFEM_TO_LNA_2 o</text>
<text x="186.9" y="48.8">[5]</text>
<text x="189.2" y="48.8">RF_GLB_B25_DRX_DIFEM_TO_FLT</text>
<text x="200.2" y="53.3">1</text>
<text x="207.5" y="53.3">2</text>
<text x="215.1" y="48.3">1</text>
<text x="222.5" y="48.3">2</text>
<text x="229.4" y="52">11</text>
<text x="229.4" y="53.3">12</text>
<text x="230" y="48.3">5</text>
<text x="230" y="49.5">6</text>
<text x="39.6" y="56.4" transform="rotate(-90 39.6 56.4)">1</text>
<text x="59.5" y="54.5">2</text>
<text x="59.5" y="55.7">3</text>
<text x="59.5" y="57">4</text>
<text x="59.5" y="58.2">5</text>
<text x="69.4" y="54.5">9</text>
<text x="69.4" y="58.2">7</text>
<text x="69.4" y="57">8</text>
<text x="69.4" y="55.7">10</text>
<text x="156.6" y="58.8" transform="rotate(-90 156.6 58.8)">2</text>
<text x="156.6" y="55.1" transform="rotate(-90 156.6 55.1)">1</text>
<text x="173.3" y="58.9">[17]</text>
<text x="176.3" y="58.9">RF_B8_DRX_DIFEM_TO_LNA_2</text>
<text x="208.9" y="58.2">1</text>
<text x="216.2" y="58.2">2</text>
<text x="229.4" y="54.5">14</text>
<text x="229.4" y="57">18</text>
<text x="229.4" y="58.2">15</text>
<text x="230" y="55.7">9</text>
<text x="230" y="59.5">7</text>
<text x="244.9" y="57">4</text>
<text x="244.9" y="58.2">21</text>
<text x="244.9" y="59.5">23</text>
<text x="39.6" y="63.7" transform="rotate(-90 39.6 63.7)">2</text>
<text x="122.1" y="63.9">[17]</text>
<text x="125.1" y="63.9">RF_B3_DRX_DIFEM_TO_LNA_2</text>
<text x="149.1" y="63.2">1</text>
<text x="152.8" y="63.2">2</text>
<text x="164.1" y="65.1" transform="rotate(-90 164.1 65.1)">1</text>
<text x="174" y="63.9">[17]</text>
<text x="177" y="63.9">RF_B5_DRX_DIFEM_TO_LNA_2</text>
<text x="210.1" y="63.2">1</text>
<text x="217.5" y="63.2">2</text>
<text x="229.4" y="63.2">10</text>
<text x="229.4" y="60.7">13</text>
<text x="230" y="62">8</text>
<text x="244.9" y="60.7">25</text>
<text x="244.9" y="62">27</text>
<text x="244.9" y="63.2">28</text>
<text x="200.1" y="70" transform="rotate(-90 200.1 70)">2</text>
<text x="200.1" y="66.3" transform="rotate(-90 200.1 66.3)">1</text>
<text x="207.6" y="71.2" transform="rotate(-90 207.6 71.2)">2</text>
<text x="207.6" y="67.6" transform="rotate(-90 207.6 67.6)">1</text>
<text x="126" y="77.6">[17]</text>
<text x="129" y="77.6">RF_B7_DRX_DIFEM_TO_LNA_2</text>
<text x="164.1" y="72.5" transform="rotate(-90 164.1 72.5)">2</text>
<text x="164.1" y="76.9">1</text>
<text x="171.4" y="76.9">2</text>
<text x="230" y="73.2">1</text>
<text x="233.7" y="73.2">2</text>
<text x="242.5" y="75.1" transform="rotate(-90 242.5 75.1)">1</text>
<text x="253.8" y="73.8">RF_B41_DRX_DIFEM_TO_LNA_2</text>
<text x="272.5" y="73.8">[17]</text>
<text x="156.6" y="82.4" transform="rotate(-90 156.6 82.4)">2</text>
<text x="156.6" y="78.8" transform="rotate(-90 156.6 78.8)">1</text>
<text x="242.5" y="82.4" transform="rotate(-90 242.5 82.4)">2</text>
<text x="40.8" y="89.3">1</text>
<text x="48.2" y="89.3">2</text>
<text x="64.5" y="89.3">1</text>
<text x="78.1" y="89.3">4</text>
<text x="100.2" y="89.9">RF_GLB_B28_DRX_FLT_TO_LNA_2</text>
<text x="119.9" y="89.9">[5]</text>
<text x="131.6" y="88.8">[17]</text>
<text x="134.6" y="88.8">RF_B34_DRX_DIFEM_TO_LNA_2</text>
<text x="169.1" y="88.1">1</text>
<text x="176.4" y="88.1">2</text>
<text x="52" y="91.2" transform="rotate(-90 52 91.2)">1</text>
<text x="64.5" y="93.1">3</text>
<text x="64.5" y="91.8">2</text>
<text x="78.1" y="93.1">5</text>
<text x="86.9" y="92.5" transform="rotate(-90 86.9 92.5)">1</text>
<text x="52" y="98.6" transform="rotate(-90 52 98.6)">2</text>
<text x="53.6" y="96.9">+/-0.02mm</text>
<text x="86.9" y="99.8" transform="rotate(-90 86.9 99.8)">2</text>
<text x="88.4" y="98.1">+/-0.02mm</text>
<text x="132.8" y="101.2">[17]</text>
<text x="135.8" y="101.2">RF_B39_DRX_DIFEM_TO_LNA_2</text>
<text x="169.1" y="100.5">1</text>
<text x="176.4" y="100.5">2</text>
<text x="132.8" y="113.7">[17]</text>
<text x="135.8" y="113.7">RF_B40_DRX_DIFEM_TO_LNA_2</text>
<text x="170.3" y="113">1</text>
<text x="177.6" y="113">2</text>
<text x="181.5" y="153.5" transform="rotate(-90 181.5 153.5)">1</text>
<text x="185.2" y="151.6">1</text>
<text x="191.3" y="151.6">2</text>
<text x="202.6" y="151.6">1</text>
<text x="202.6" y="155.3">3</text>
<text x="202.6" y="154.1">2</text>
<text x="216.2" y="151.6">4</text>
<text x="216.2" y="155.3">5</text>
<text x="225.1" y="151.6">1</text>
<text x="231.2" y="151.6">2</text>
<text x="236.2" y="153.5" transform="rotate(-90 236.2 153.5)">1</text>
<text x="240" y="151.6">1</text>
<text x="247.4" y="151.6">2</text>
<text x="253.9" y="152.2">RF_B25_DRX_FLT_TO_LNA_2</text>
<text x="271" y="152.2">[17]</text>
<text x="181.5" y="160.8" transform="rotate(-90 181.5 160.8)">2</text>
<text x="183" y="160.3">+/-0.02mm</text>
<text x="186.7" y="158.1">+/-0.02mm</text>
<text x="226.6" y="158.1">+/-0.02mm 01005</text>
<text x="236.2" y="160.8" transform="rotate(-90 236.2 160.8)">2</text>
<text x="237.8" y="157.8">+/-0.02mm</text>
<text x="241.5" y="158.1">+/-0.02mm</text>
<text x="245" y="196.8">Title</text>
<text x="245" y="200.5">Size</text>
<text x="246.2" y="201.8">A2</text>
<text x="250" y="200.5">Document Number</text>
<text x="250" y="201.8">DRX</text>
<text x="250" y="198">L2_MAIN</text>
<text x="286" y="200.5">Rev</text>
<text x="287.3" y="201.8">P0</text>
<text x="245" y="204.3">Date:</text>
<text x="251.5" y="204.3">Wednesday, October 20, 2021</text>
<text x="269.9" y="204.3">Sheet</text>
</g>
<g font-size="1.1" fill="#004080">
<text x="64.1" y="13">IN</text>
<text x="64.1" y="16.7">GND2</text>
<text x="64.1" y="15.5">GND1</text>
<text x="70.9" y="16.7">GND3</text>
<text x="71.7" y="13">OUT</text>
<text x="232.2" y="35.4">SDATA</text>
<text x="232.2" y="34.1">SCLK</text>
<text x="241" y="35.4">VDD</text>
<text x="232.2" y="37.8">ANT_LB</text>
<text x="232.2" y="40.3">ANT_MHB</text>
<text x="241.4" y="37.8">VIO</text>
<text x="232.2" y="44.1">AUXLB1</text>
<text x="232.2" y="47.8">AUXLB4</text>
<text x="232.2" y="46.6">AUXLB3</text>
<text x="232.2" y="45.3">AUXLB2</text>
<text x="61.6" y="52.8">IN</text>
<text x="65.5" y="52.8">OUT</text>
<text x="232.2" y="49">AUXMHB1</text>
<text x="232.2" y="50.3">AUXMHB2</text>
<text x="232.2" y="52.8">B1</text>
<text x="61.6" y="55.3">GND</text>
<text x="61.6" y="56.5">GND</text>
<text x="61.6" y="57.8">GND</text>
<text x="61.6" y="59">GND</text>
<text x="65.3" y="55.3">GND</text>
<text x="65.3" y="59">GND</text>
<text x="65.3" y="57.8">GND</text>
<text x="65.3" y="56.5">GND</text>
<text x="232.2" y="56.5">B7</text>
<text x="232.2" y="55.3">B3</text>
<text x="232.2" y="54">B2</text>
<text x="232.2" y="57.8">B8</text>
<text x="232.2" y="59">B26</text>
<text x="240.8" y="57.8">GND</text>
<text x="240.8" y="59">GND</text>
<text x="232.2" y="62.7">B40</text>
<text x="232.2" y="64">B41</text>
<text x="232.2" y="60.3">B34</text>
<text x="232.2" y="61.5">B39</text>
<text x="240.8" y="60.3">GND</text>
<text x="240.8" y="61.5">GND</text>
<text x="240.8" y="62.7">GND</text>
<text x="240.8" y="64">GND</text>
<text x="66.6" y="90.1">IN</text>
<text x="66.6" y="93.9">GND2</text>
<text x="66.6" y="92.6">GND1</text>
<text x="73.4" y="93.9">GND3</text>
<text x="74.2" y="90.1">OUT</text>
<text x="204.8" y="152.4">IN</text>
<text x="204.8" y="154.8">GND1</text>
<text x="212.3" y="152.4">OUT</text>
<text x="204.8" y="156.1">GND2</text>
<text x="211.6" y="156.1">GND3</text>
</g>
<g font-size=".9">
<text x="30.1" y="1">5</text>
<text x="87.8" y="1">4</text>
<text x="145.5" y="1">3</text>
<text x="203.2" y="1">2</text>
<text x="260.9" y="1">1</text>
<text x=".4" y="27.5">D</text>
<text x="290.1" y="27.5">D</text>
<text x=".4" y="78.3">C</text>
<text x="290.1" y="78.3">C</text>
<text x=".4" y="129.1">B</text>
<text x="290.1" y="129.1">B</text>
<text x=".4" y="179.9">A</text>
<text x="30.1" y="205.4">5</text>
<text x="87.8" y="205.4">4</text>
<text x="145.5" y="205.4">3</text>
<text x="203.2" y="205.4">2</text>
<text x="260.9" y="205.4">1</text>
</g>
</svg>
